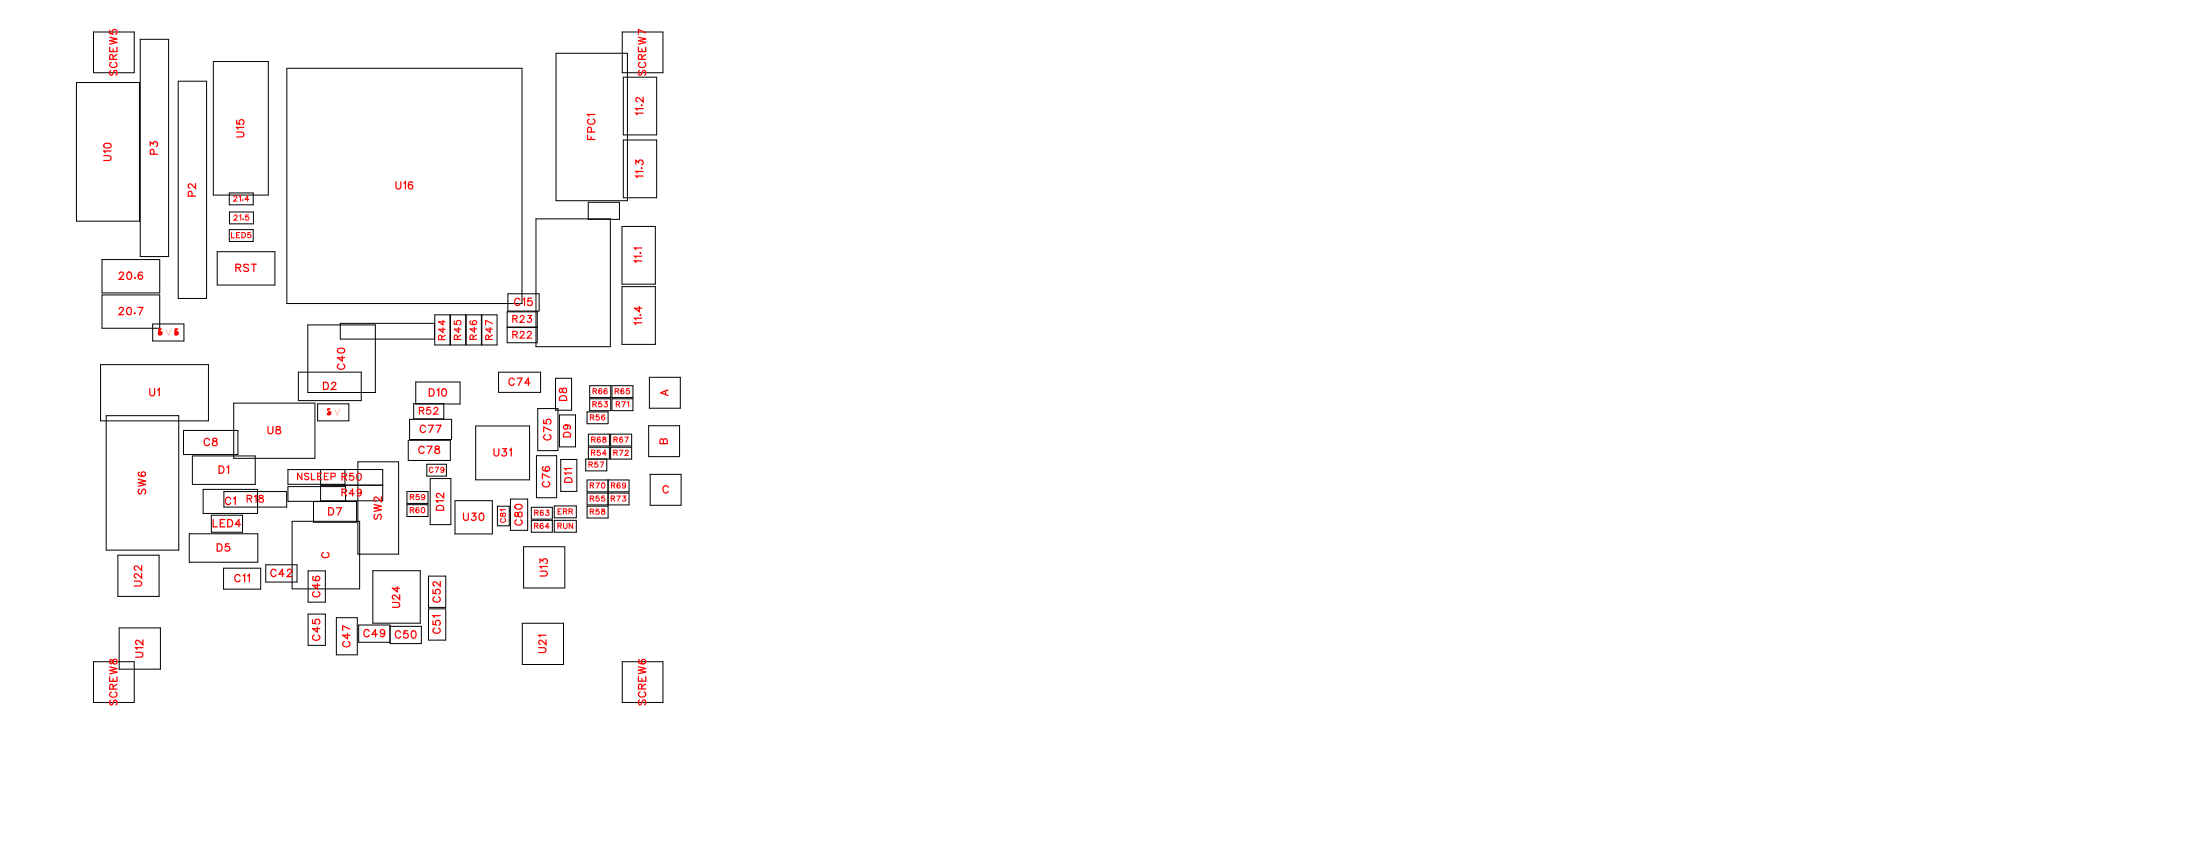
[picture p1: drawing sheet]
<svg xmlns="http://www.w3.org/2000/svg" width="213mm" height="84mm" viewBox="0 0 213 84" stroke-linecap="round" stroke-linejoin="round" font-family="sans-serif">
<g fill="none" stroke="#000" stroke-width=".1">
<path d="M7.4 8h6.1v13.5h-6.1zM9.1 3.1h3.9v4h-3.9zM13.6 3.8h2.8v21.1h-2.8zM17.3 7.9h2.7v21.1h-2.7zM20.7 6h5.3v12.9h-5.3zM22.2 18.7h2.4v1.2h-2.4zM27.8 6.6h22.9v22.8h-22.9zM54 5.2h6.9v14.3h-6.9zM57.1 19.6h3v1.7h-3zM60.4 3.1h3.9v4h-3.9zM60.5 7.5h3.2v5.6h-3.2zM60.5 13.6h3.2v5.6h-3.2z"/>
<path d="M9.8 35.4h10.4v5.4h-10.4zM9.9 25.2h5.6v3.2h-5.6zM9.9 28.6h5.6v3.2h-5.6zM14.8 31.4h3v1.7h-3zM21.1 24.4h5.6v3.3h-5.6zM22.2 22.3h2.4v1.1h-2.4zM22.3 20.6h2.3v1.1h-2.3zM22.7 39.1h7.9v5.4h-7.9zM29 36.1h6.1v2.8h-6.1zM29.9 31.5h6.5v6.6h-6.5zM30.8 39.2h3.1v1.6h-3.1zM33 31.4h9.2v1.5h-9.2z"/>
<path d="M40.1 39.2h3v1.4h-3zM40.3 37.1h4.3v2.1h-4.3zM42.2 30.5h1.5v3h-1.5zM43.7 30.5h1.5v3h-1.5zM45.2 30.5h1.5v3h-1.5zM46.8 30.5h1.4v3h-1.4zM48.4 36.1h4.1v2h-4.1zM49.2 30.3h2.9v1.4h-2.9zM49.2 31.8h2.9v1.4h-2.9zM49.3 28.5h3v1.7h-3zM52 21.2h7.2v12.4h-7.2zM52.2 39.6h1.9v4.1h-1.9z"/>
<path d="M53.9 36.7h1.6v3.1h-1.6zM57 40h2v1.1h-2zM57.2 37.4h2.1v1.2h-2.1zM57.2 38.7h2.1v1.1h-2.1zM59.4 38.7h2v1.1h-2zM59.4 37.4h2v1.2h-2zM60.4 22h3.2v5.6h-3.2zM60.4 27.8h3.2v5.6h-3.2zM63 36.6h3v3h-3zM10.3 40.3h7v13.1h-7zM11.4 53.9h4v4h-4zM17.8 41.8h5.3v2.3h-5.3z"/>
<path d="M18.4 51.8h6.6v2.7h-6.6zM18.7 44.2h6.1v2.8h-6.1zM19.7 47.5h5.3v2.3h-5.3zM20.5 50h3v1.6h-3zM21.7 55.1h3.6v2h-3.6zM21.7 47.7h6.1v1.5h-6.1zM25.8 54.8h3v1.7h-3zM27.9 47.2h5.6v1.4h-5.6zM28.3 50.6h6.6v6.5h-6.6zM29.9 59.6h1.7v3h-1.7zM29.9 55.4h1.7v3h-1.7zM30.4 48.7h4.2v2h-4.2z"/>
<path d="M31.1 45.5v3.1h6v-3.1l-9.2 .1v1.4h5.6v-1.4M31.1 47.1h6M32.6 59.9h2.1v3.6h-2.1zM34.7 44.8h4v9h-4zM36.2 55.4h4.6v5.1h-4.6zM39.5 47.7h2v1.1h-2zM39.5 49h2v1.1h-2zM39.6 42.7h4.1v2h-4.1zM39.7 40.7h4.1v1.9h-4.1zM41.4 45h1.9v1.2h-1.9zM41.6 59.1h1.7v3h-1.7zM41.6 55.9h1.7v3h-1.7z"/>
<path d="M41.7 46.4h2.1v4.5h-2.1zM44.2 48.6h3.6v3.2h-3.6zM46.2 41.3h5.2v5.2h-5.2zM48.3 49.1h1.1v1.9h-1.1zM49.5 48.4h1.7v3h-1.7zM50.8 53h4v4h-4zM51.6 50.5h2v1.1h-2zM51.6 49.2h2v1.2h-2zM52.1 44.2h1.9v4.1h-1.9zM53.8 50.5h2.1v1.1h-2.1zM53.8 49.1h2.1v1.1h-2.1zM54.3 40.3h1.5v3.1h-1.5z"/>
<path d="M54.4 44.6h1.6v3.1h-1.6zM57 49.1h2v1.1h-2zM57 46.6h4v1.1h-4zM57 47.8h4v1.2h-4zM57.1 42.1h2v1.2h-2zM58.9 44.5v1.2h-2.1v-1.2h2.3v-1.1h-2v1.1M59 46.6v1.1M59 47.8v1.2M59.3 42.1h2v1.2h-2zM59.3 43.4h2v1.1h-2zM62.9 41.3h3v3h-3zM63.1 46h3v3h-3z"/>
<path d="M9.1 64.2h3.9v3.9h-3.9zM11.6 60.9h4v4h-4zM34.8 60.6h3v1.7h-3zM37.9 60.8h3v1.6h-3zM50.7 60.5h4v4h-4zM60.4 64.2h3.9v3.9h-3.9z"/>
</g>
<g fill="none" stroke="#f00" stroke-width=".12">
<path d="M57 13.1v.4h.7M57.2 11.6a.26 .26 0 0 0-.2 .3 .26 .26 0 0 0 .3 .2h.2a.26 .26 0 0 0 .2-.2 .26 .26 0 0 0-.1-.3M57.4 13.3v.2M57.4 12.8v-.4h-.3l-.1 .4h.7M57.7 11.1h-.7l.1 .2M61.7 15.9v-.3l.3 .2a.24 .24 0 0 1 .4-.2 .24 .24 0 0 1-.1 .4M62.2 10.2h.1M62.2 16.3h.1M62.4 11h-.7l.1 .1M62.4 10.5h-.7l.1 .2M62.4 9.4v.5l-.3-.3-.3-.1-.1 .1v.1l.2 .2M62.4 17.1h-.7l.1 .1"/>
<path d="M62.4 16.6h-.7l.1 .2M11.6 30l.1-.2h.1l.2 .2-.1 .2-.4 .3h.5M11.6 26.6l.1-.2h.2l.1 .1-.1 .3-.3 .3h.4M12.4 29.9l.1-.1a.37 .37 0 0 1 .3 .4 .37 .37 0 0 1-.3 .3 .45 .45 0 0 1-.1-.6zM12.4 26.4h.1a.37 .37 0 0 1 .3 .3 .37 .37 0 0 1-.3 .4 .45 .45 0 0 1-.1-.7zM13.1 30.4h.1M13.1 26.9v.1zM13.4 29.8h.5l-.4 .7M13.8 26.5v-.1a.35 .35 0 0 0-.4 .3 .35 .35 0 0 0 .2 .4 .22 .22 0 0 0 .2-.2 .22 .22 0 0 0-.2-.2 .22 .22 0 0 0-.2 .2M31.4 37.1h.2a.38 .38 0 0 1 .3 .3 .38 .38 0 0 1-.3 .4h-.2zM32.2 37.2l.1-.1h.2l.1 .1-.1 .2-.4 .4h.5M41.7 37.7h.2a.38 .38 0 0 1 .2 .4 .38 .38 0 0 1-.2 .3h-.2z"/>
<path d="M42.4 37.9l.2-.2v.7M43 37.8l.1-.1a.37 .37 0 0 1 .2 .4 .37 .37 0 0 1-.2 .3 .45 .45 0 0 1-.1-.6zM49.9 36.8a.26 .26 0 0 0-.3-.1 .26 .26 0 0 0-.2 .2v.2a.26 .26 0 0 0 .2 .3 .26 .26 0 0 0 .3-.2M50.2 36.7h.5l-.4 .7M50.5 29.1a.26 .26 0 0 0-.3-.2 .26 .26 0 0 0-.3 .3v.2a.26 .26 0 0 0 .3 .2 .26 .26 0 0 0 .3-.1M50.7 29.1l.2-.2v.7M51.4 37.2h-.5l.4-.5v.7M51.6 28.9h-.3l-.1 .3a.25 .25 0 0 1 .4 0 .25 .25 0 0 1-.1 .4 .25 .25 0 0 1-.3-.1M54.3 38.5a.39 .39 0 0 1 .7 .1v.2h-.7zM54.3 37.7v.3l.2 .1 .3-.5a.23 .23 0 0 1 .2 .3 .23 .23 0 0 1-.2 .2l-.2-.1-.1-.3zM64.6 37.9v.4M64.8 37.8l-.7 .3 .7 .3"/>
<path d="M21.1 52.8h.2a.38 .38 0 0 1 .3 .3 .38 .38 0 0 1-.3 .4h-.2zM21.3 45.2h.2a.38 .38 0 0 1 .2 .4 .38 .38 0 0 1-.2 .3h-.2zM22 45.3l.2-.1v.7M22.2 52.8h-.3v.3a.25 .25 0 0 1 .3 0 .25 .25 0 0 1 0 .3 .25 .25 0 0 1-.4-.1M23.3 55.9a.26 .26 0 0 0-.3-.2 .26 .26 0 0 0-.2 .3v.2a.26 .26 0 0 0 .2 .2 .26 .26 0 0 0 .3-.1M23.6 55.9l.1-.2v.7M24 55.9l.2-.2v.7M31.9 49.3h.2a.38 .38 0 0 1 .3 .3 .38 .38 0 0 1-.3 .4h-.2zM32.7 49.3h.4l-.3 .7M41.2 43.5a.26 .26 0 0 0-.3-.2 .26 .26 0 0 0-.3 .3v.1a.26 .26 0 0 0 .3 .3 .26 .26 0 0 0 .3-.2M41.3 41.4a.26 .26 0 0 0-.3-.2 .26 .26 0 0 0-.2 .3v.2a.26 .26 0 0 0 .2 .3 .26 .26 0 0 0 .3-.2M41.4 43.3h.5l-.3 .7"/>
<path d="M41.6 41.3h.4l-.3 .7M42.3 43.3v.2l.3 .1 .1 .2a.24 .24 0 0 1-.3 .2 .24 .24 0 0 1-.2-.2l.4-.3v-.2zM42.3 41.3h.5l-.3 .7M42.4 49.1l.2-.1 .4 .1 .1 .4h-.8zM43.1 48.6h-.8l.2 .1M43.1 47.8v.5l-.4-.3-.2-.1-.2 .1v.1l.2 .2M50 49.7v.4h.1l.3-.4a.24 .24 0 0 1 .3 .2 .24 .24 0 0 1-.3 .2l-.1-.1-.1-.3zM50 49l.3-.1a.3 .3 0 0 1 .4 .3 .38 .38 0 0 1-.4 .2 .38 .38 0 0 1-.3-.3zM50.1 50.4a.26 .26 0 0 0-.1 .3 .26 .26 0 0 0 .2 .2h.2a.26 .26 0 0 0 .3-.2 .26 .26 0 0 0-.2-.3M52.7 45.3a.35 .35 0 0 0 .2 .4 .35 .35 0 0 0 .4-.2 .22 .22 0 0 0-.2-.2 .22 .22 0 0 0-.2 .2 .22 .22 0 0 0 .2 .2M52.8 40.7v.4h.3a.25 .25 0 0 1 0-.4 .25 .25 0 0 1 .3 .1 .25 .25 0 0 1-.1 .3M52.8 46.7a.26 .26 0 0 0-.2 .3 .26 .26 0 0 0 .3 .2h.2a.26 .26 0 0 0 .2-.2 .26 .26 0 0 0-.1-.3"/>
<path d="M52.9 42.2a.26 .26 0 0 0-.1 .3 .26 .26 0 0 0 .2 .2h.2a.26 .26 0 0 0 .3-.2 .26 .26 0 0 0-.2-.3M53.3 46.3l-.7-.3v.4M53.5 41.8l-.7-.4v.5M54.7 42.1a.39 .39 0 0 1 .7 .1v.2h-.7zM54.8 46.5a.39 .39 0 0 1 .7 .1v.2h-.7zM54.9 41.2a.22 .22 0 0 1 .2 .3 .22 .22 0 0 1-.4 .1 .22 .22 0 0 1 .1-.3l.1-.1a.33 .33 0 0 1 .5 .3l-.1 .1M55.5 45.9h-.7l.1 .2M55.5 45.4h-.7l.1 .2M64.4 42.7l-.2-.1h-.1l-.1 .4h.7v-.3l-.1-.1h-.2v.4M64.8 47.3a.26 .26 0 0 0-.3-.2 .26 .26 0 0 0-.2 .3v.1a.26 .26 0 0 0 .2 .3 .26 .26 0 0 0 .3-.1M33.4 62.2a.26 .26 0 0 0-.2 .3 .26 .26 0 0 0 .3 .2h.2a.26 .26 0 0 0 .3-.2 .26 .26 0 0 0-.2-.3M33.7 61.5v.5l-.5-.4h.8"/>
<path d="M34 61l-.8-.3v.5"/>
</g>
<path d="M42 45.4a.19 .19 0 0 0-.2-.1 .19 .19 0 0 0-.1 .2v.1a.19 .19 0 0 0 .1 .2 .19 .19 0 0 0 .2-.1M42.2 45.3h.4l-.3 .5M43.1 45.5a.16 .16 0 0 1-.2 .1 .16 .16 0 0 1-.1-.2 .16 .16 0 0 1 .3 0l-.1 .4h-.2M48.6 49.8v.3h.1a.21 .21 0 0 1 .1-.3 .21 .21 0 0 1 .2 0l.1 .2-.1 .1-.2-.1-.1-.2zM48.7 50.3a.19 .19 0 0 0-.1 .2 .19 .19 0 0 0 .1 .2h.2a.19 .19 0 0 0 .2-.2 .19 .19 0 0 0-.2-.2M49.1 49.4h-.5v.2" fill="none" stroke="#f00" stroke-width=".1"/>
<g fill="#f00">
<path d="M17 31.8h.3l-.2 .3a.24 .24 0 0 1 .2 .4 .24 .24 0 0 1-.4-.1zM15.4 31.8h.3l-.2 .3a.24 .24 0 0 1 .2 .4 .24 .24 0 0 1-.4-.1zM16.6 31.8l-.3 .8zM16.1 31.8l.2 .8z"/>
<path d="M31.8 39.6l-.1 .3a.25 .25 0 0 1 .4 0 .25 .25 0 0 1 0 .4 .25 .25 0 0 1-.4-.1l.4-.6zM33 39.6l-.3 .7zM32.4 39.6l.3 .7z"/>
</g>
<g fill="none" stroke="#f00" stroke-width=".12">
<path d="M10.1 15.1h.5l.2 .2-.1 .2-.6 .1M10.1 14l.3-.1a.3 .3 0 0 1 .4 .3 .38 .38 0 0 1-.4 .2 .38 .38 0 0 1-.3-.3zM10.6 2.9v.4h.3a.25 .25 0 0 1 0-.4 .25 .25 0 0 1 .4 .1 .25 .25 0 0 1-.1 .3M10.6 4.6v.4h.8v-.4M10.6 3.6l.8 .2-.8 .1 .8 .2-.8 .2M10.7 6.8l-.1 .2 .1 .3 .2-.1 .3-.4h.1l.1 .2-.1 .3M10.8 14.6h-.7l.1 .2M10.8 6a.26 .26 0 0 0-.2 .3 .26 .26 0 0 0 .3 .2h.2a.26 .26 0 0 0 .3-.2 .26 .26 0 0 0-.2-.3M11 5.8l-.1-.4-.2-.1-.1 .5h.8M11 4.7v.3M11.4 5.3l-.4 .2M14.6 14.1v-.3l.3 .2a.24 .24 0 0 1 .3-.2 .24 .24 0 0 1 0 .4"/>
<path d="M15 15l-.1-.4-.3-.1v.5h.7M18.6 19v-.4h-.3v.4h.7M19 17.8v.5l-.4-.4-.2-.1-.1 .2v.1l.1 .1M23 12.8h.5l.2 .2-.1 .3h-.6M23 11.7v.3h.3a.25 .25 0 0 1 0-.3 .25 .25 0 0 1 .3 0 .25 .25 0 0 1-.1 .4M23.7 12.4h-.7l.1 .1M38.4 17.6v.5l.2 .2 .3-.1v-.6M39.2 17.8l.1-.2v.7M40 17.7a.35 .35 0 0 0-.4 .2 .35 .35 0 0 0 .2 .4 .22 .22 0 0 0 .3-.2 .22 .22 0 0 0-.2-.2 .22 .22 0 0 0-.3 .2M62 4.6v.4h.7v-.4M62 3.6l.7 .2-.7 .1 .7 .2-.7 .2M62.1 6.8l-.1 .2 .1 .3 .1-.1 .3-.4h.1l.1 .2-.1 .3"/>
<path d="M62.1 6a.26 .26 0 0 0-.1 .3 .26 .26 0 0 0 .2 .2h.2a.26 .26 0 0 0 .3-.2 .26 .26 0 0 0-.2-.3M62.3 5.8v-.4l-.3-.1v.5h.7M62.3 4.7v.3M62.7 3.2l-.7-.3v.4M62.7 5.3l-.4 .2M14.5 37.7v.5l.2 .2 .3-.1v-.6M15.3 37.8l.2-.1v.7M22.9 26l.4-.1 .1-.1-.2-.2h-.3v.7M23.1 26l.3 .3M24.1 25.7l-.2-.1-.3 .1 .1 .2 .4 .2v.1l-.2 .1-.3-.1M24.4 25.6h.5M24.6 25.6v.7"/>
<path d="M32.8 33.9l.2-.1a.3 .3 0 0 1 .4 .2 .38 .38 0 0 1-.3 .2 .38 .38 0 0 1-.4-.2zM32.9 35.3a.26 .26 0 0 0-.2 .3 .26 .26 0 0 0 .3 .2h.2a.26 .26 0 0 0 .3-.2 .26 .26 0 0 0-.2-.3M33.2 34.5v.5l-.5-.3h.7M62 29.7v.5l-.4-.3h.7M62.1 24.5v.1zM62.1 30.5v.1zM62.3 25.3h-.7l.1 .2M62.3 24.9h-.7l.1 .1M62.3 24.1h-.7l.1 .1M62.3 31.3h-.7l.1 .2M62.3 30.9h-.7l.1 .1M13 56.4h.5l.2 .2-.1 .2h-.6"/>
<path d="M13.4 46.5l.7 .2-.7 .1 .7 .2-.7 .2M13.5 47.4l-.1 .2 .1 .3h.2l.2-.5h.1l.1 .2-.1 .3M13.5 45.8a.35 .35 0 0 0 .2 .5 .35 .35 0 0 0 .4-.3 .22 .22 0 0 0-.2-.2 .22 .22 0 0 0-.2 .2 .22 .22 0 0 0 .2 .2M13.7 55.6v.5l-.3-.3-.2-.1-.2 .1v.1l.2 .2M13.7 54.9v.4l-.3-.3-.2-.1-.2 .1v.2l.2 .1M20.3 42.7a.26 .26 0 0 0-.3-.2 .26 .26 0 0 0-.2 .3v.2a.26 .26 0 0 0 .2 .2 .26 .26 0 0 0 .3-.1M20.7 42.6v.2l.3 .1 .1 .1a.24 .24 0 0 1-.3 .2 .24 .24 0 0 1-.2-.2l.4-.3v-.1zM20.7 50.4v.7h.4M21.4 50.7h.2M21.8 50.4h-.4v.7h.4M22.1 50.4h.2a.38 .38 0 0 1 .3 .4 .38 .38 0 0 1-.3 .3h-.2zM22.4 48.4a.26 .26 0 0 0-.3-.2 .26 .26 0 0 0-.2 .3v.2a.26 .26 0 0 0 .2 .2 .26 .26 0 0 0 .3-.1"/>
<path d="M22.7 48.4l.1-.2v.7M23.4 50.9h-.6l.4-.5v.7M26 41.4v.5l.2 .2 .2-.1 .1-.6M26.8 55.4a.26 .26 0 0 0-.3-.2 .26 .26 0 0 0-.2 .3v.2a.26 .26 0 0 0 .2 .2 .26 .26 0 0 0 .3-.1M26.8 41.4v.2l.3 .1 .1 .1a.24 .24 0 0 1-.2 .3 .24 .24 0 0 1-.2-.3l.4-.3v-.1zM27.6 55.7h-.5l.3-.5v.7M27.9 55.4l.1-.2h.2l.1 .2-.1 .2-.3 .3h.4M30.4 55.9v.1a.35 .35 0 0 0 .2 .4 .35 .35 0 0 0 .4-.3 .22 .22 0 0 0-.2-.2 .22 .22 0 0 0-.2 .2 .22 .22 0 0 0 .2 .2M30.5 57.4a.26 .26 0 0 0-.2 .3 .26 .26 0 0 0 .3 .2h.2a.26 .26 0 0 0 .2-.2 .26 .26 0 0 0-.1-.3M30.8 56.6v.5l-.5-.3h.7M31.4 53.6a.26 .26 0 0 0-.2 .3 .26 .26 0 0 0 .3 .2h.2a.26 .26 0 0 0 .2-.2 .26 .26 0 0 0-.1-.3M36.3 48.9l.7 .2-.7 .2 .7 .1-.7 .2"/>
<path d="M36.4 49.9l-.1 .2 .1 .3 .2-.1 .2-.4h.1l.1 .2-.1 .3M37 48.2v.5l-.3-.4-.3-.1-.1 .2v.1l.2 .1M38.1 58.4h.5l.2 .2-.1 .3h-.6M38.5 56.9v.5l-.4-.3h.7M38.8 57.7v.5l-.4-.4-.2-.1-.1 .2v.1l.1 .1M42 57.2v.4h.3a.25 .25 0 0 1 0-.4 .25 .25 0 0 1 .4 .1 .25 .25 0 0 1-.1 .3M42.2 57.9a.26 .26 0 0 0-.2 .3 .26 .26 0 0 0 .3 .2h.2a.26 .26 0 0 0 .2-.2 .26 .26 0 0 0-.1-.3M42.7 59.7h-.7l.1 .2M42.7 56.4v.5l-.3-.4-.3-.1-.1 .2v.1l.2 .1M45 49.8v.5l.2 .2 .2-.1v-.6M45.8 49.8h.4l-.2 .2a.24 .24 0 0 1 .1 .4 .24 .24 0 0 1-.4 0M46.6 49.8h.1a.37 .37 0 0 1 .3 .3 .37 .37 0 0 1-.3 .4 .45 .45 0 0 1-.1-.7z"/>
<path d="M47.9 43.5v.5l.2 .2 .3-.1v-.6M48.8 43.5h.3l-.2 .3a.24 .24 0 0 1 .2 .4 .24 .24 0 0 1-.4-.1M49.4 43.7l.2-.2v.7M52.4 55.4h.5l.2 .2-.1 .2-.6 .1M52.4 54.6v-.4l.3 .2a.24 .24 0 0 1 .4-.1 .24 .24 0 0 1-.1 .4M53.1 55h-.7l.1 .1M10.6 65.7v.4h.8v-.4M10.6 64.7l.8 .2-.8 .1 .8 .2-.8 .2M10.7 64v.3l.1 .1 .3-.5a.24 .24 0 0 1 .3 .3 .24 .24 0 0 1-.3 .2l-.1-.1-.1-.3zM10.7 67.9l-.1 .2 .1 .3 .2-.1 .3-.4h.1l.1 .2-.1 .3M10.8 67.1a.26 .26 0 0 0-.2 .3 .26 .26 0 0 0 .3 .2h.2a.26 .26 0 0 0 .3-.2 .26 .26 0 0 0-.2-.3M11 66.8l-.1-.4h-.2l-.1 .4h.8"/>
<path d="M11 65.8v.3M11.4 66.4l-.4 .2M13.2 63.3h.5l.2 .2-.1 .2h-.6M13.9 62.8h-.7l.1 .2M13.9 62.1v.4l-.4-.3-.2-.1-.1 .1v.2l.1 .1M30.3 60.1v.4h.3a.25 .25 0 0 1 0-.4 .25 .25 0 0 1 .4 .1 .25 .25 0 0 1-.1 .3M30.5 61.6a.26 .26 0 0 0-.2 .3 .26 .26 0 0 0 .3 .2h.2a.26 .26 0 0 0 .2-.2 .26 .26 0 0 0-.1-.3M30.8 60.8v.5l-.5-.3h.7M35.8 61.2a.26 .26 0 0 0-.3-.1 .26 .26 0 0 0-.2 .2v.2a.26 .26 0 0 0 .2 .3 .26 .26 0 0 0 .3-.2M36.6 61.5h-.5l.3-.4v.7M37.3 61.3a.22 .22 0 0 1-.3 .2 .22 .22 0 0 1-.1-.4 .22 .22 0 0 1 .4 .1v.1a.34 .34 0 0 1-.2 .5l-.2-.1M38.9 61.4a.26 .26 0 0 0-.3-.2 .26 .26 0 0 0-.2 .3v.1a.26 .26 0 0 0 .2 .3 .26 .26 0 0 0 .3-.2"/>
<path d="M39.6 61.2h-.4v.3a.25 .25 0 0 1 .4 0 .25 .25 0 0 1-.1 .4 .25 .25 0 0 1-.3-.1M40 61.2h.1a.37 .37 0 0 1 .3 .3 .37 .37 0 0 1-.3 .4 .45 .45 0 0 1-.1-.7zM42 60.2v.4h.3a.25 .25 0 0 1 0-.4 .25 .25 0 0 1 .4 .1 .25 .25 0 0 1-.1 .3M42.2 60.9a.26 .26 0 0 0-.2 .3 .26 .26 0 0 0 .3 .2h.2a.26 .26 0 0 0 .2-.2 .26 .26 0 0 0-.1-.3M52.3 62.8h.5l.2 .2-.1 .3h-.6M53 62.1v.4l-.4-.3-.2-.1-.1 .1v.2l.1 .1M53 61.6h-.7l.1 .2M62 65.6v.5h.7v-.5M62 64.7l.7 .2-.7 .1 .7 .2-.7 .2M62.1 67.9l-.1 .2 .1 .3 .1-.1 .3-.4h.1l.1 .2-.1 .3M62.1 64h-.1a.35 .35 0 0 0 .2 .4 .35 .35 0 0 0 .5-.2 .22 .22 0 0 0-.2-.2 .22 .22 0 0 0-.3 .2 .22 .22 0 0 0 .2 .2M62.1 67.1a.26 .26 0 0 0-.1 .3 .26 .26 0 0 0 .2 .2h.2a.26 .26 0 0 0 .3-.2 .26 .26 0 0 0-.2-.3"/>
<path d="M62.3 66.8v-.4h-.3v.4h.7M62.3 65.8v.3M62.7 66.4l-.4 .2"/>
</g>
<g fill="none" stroke="#f00" stroke-width=".11">
<path d="M40.7 39.8h.4v-.2l-.4-.1v.7M40.9 39.8l.2 .4M41.8 39.5h-.4v.3a.23 .23 0 0 1 .4 0 .23 .23 0 0 1-.1 .3 .23 .23 0 0 1-.3 0M42.1 39.7l.1-.2 .3 .1-.4 .6h.4M42.9 32.9l-.1-.3-.2-.1v.4h.6M43 31.8v.5l-.4-.4h.6M43 31.1v.4l-.4-.3h.6M43.2 32.5l-.3 .2M44.1 31.1v.3l.3 .1a.23 .23 0 0 1 0-.4 .23 .23 0 0 1 .3 .1 .23 .23 0 0 1-.1 .3M44.4 32.9v-.3l-.3-.1v.4h.6M44.5 31.8v.4l-.4-.3h.6M44.7 32.5l-.3 .2"/>
<path d="M45.7 31.1l-.1 .1a.32 .32 0 0 0 .3 .3 .32 .32 0 0 0 .4-.2 .2 .2 0 0 0-.2-.2 .2 .2 0 0 0-.3 .2 .2 .2 0 0 0 .2 .2M45.9 32.9v-.4h-.2l-.1 .4h.7M46 31.8v.4l-.4-.3h.7M46.3 32.5l-.4 .2M47.4 32.9v-.3l-.2-.1-.1 .4h.7M47.6 31.8v.4l-.5-.3h.7M47.8 32.5l-.4 .2M47.8 31.4l-.7-.3v.4M49.8 32.4h.3l.1-.2-.4-.1v.7M49.8 30.9h.3l.1-.2-.4-.1v.7M50 32.4l.2 .4M50 30.9l.2 .4"/>
<path d="M50.5 32.3l.1-.2 .3 .2-.4 .5h.4M50.5 30.8l.1-.2 .3 .1-.4 .6h.4M51.2 32.3l.1-.2 .3 .2-.5 .5h.5M51.2 30.6h.4l-.2 .3a.22 .22 0 0 1 .1 .3 .22 .22 0 0 1-.4-.1M24 48.4l.4-.1v-.2h-.4v.6M24.2 48.4l.2 .3M24.7 48.2l.2-.1v.6M25.2 48.1v.2l.3 .1 .1 .1a.22 .22 0 0 1-.3 .2 .22 .22 0 0 1-.2-.2l.4-.3v-.1zM29.3 45.9v.6l-.4-.6v.6M30 46l-.2-.1-.3 .1 .1 .1 .4 .3-.2 .1-.3-.1M30.2 45.9v.6h.4M30.8 46.2h.3"/>
<path d="M31.2 45.9h-.4v.6h.4M31.5 46.2h.2M31.9 45.9h-.4v.6h.4M32.1 46.2h.4v-.2l-.4-.1v.6M33.2 47.8l.4-.1v-.1l-.1-.2h-.3v.7M33.2 46.2h.4v-.2l-.1-.1h-.3v.7M33.4 47.8l.2 .3M33.4 46.2l.2 .4M34.3 45.9h-.3l-.1 .3a.24 .24 0 0 1 .4 0 .24 .24 0 0 1-.1 .4 .24 .24 0 0 1-.3-.1M34.4 47.9h-.5l.3-.5v.7M34.7 46a.33 .33 0 0 1 .4 .2 .33 .33 0 0 1-.2 .4l-.3-.1v-.3zM35.1 47.7a.21 .21 0 0 1-.3 .1 .21 .21 0 0 1-.1-.3 .21 .21 0 0 1 .3 0l.1 .2a.32 .32 0 0 1-.3 .4l-.1-.1"/>
</g>
<g fill="none" stroke="#f00" stroke-width=".1">
<path d="M22.7 19.1l.2-.1 .1 .1-.3 .4h.3M23.2 19.1l.1-.1v.5M23.6 19.4h.1M24.2 19.3h-.4l.2-.3v.5M22.5 22.6v.5h.3M22.7 21l.2-.2 .1 .2-.3 .4h.3M23 22.8h.1M23.2 20.9l.2-.1v.6M23.3 22.6h-.3v.5h.3M23.5 22.6h.1a.27 .27 0 0 1 .2 .2 .27 .27 0 0 1-.2 .3h-.1zM23.6 21.2h.1M24.1 20.8h-.2l-.1 .3a.18 .18 0 0 1 .3 0 .18 .18 0 0 1 0 .2 .18 .18 0 0 1-.3 0"/>
<path d="M24.3 22.6h-.2l-.1 .2a.18 .18 0 0 1 .3 0 .18 .18 0 0 1 0 .2 .18 .18 0 0 1-.3 0M57.5 39.2h.3l.1-.1-.4-.1v.5M57.6 37.9h.2l.1-.1-.3-.1v.5M57.7 39.2l.2 .3M57.7 37.9l.2 .3M58.4 39h-.3v.2a.18 .18 0 0 1 .3 0 .18 .18 0 0 1-.1 .3 .18 .18 0 0 1-.2-.1M58.4 37.8v-.1a.22 .22 0 0 0-.3 .2 .22 .22 0 0 0 .3 .2 .16 .16 0 0 0-.1-.2 .16 .16 0 0 0-.2 .1M58.7 39h.2l-.1 .2a.17 .17 0 0 1 .1 .2 .17 .17 0 0 1-.3 0M58.9 37.8v-.1a.22 .22 0 0 0-.3 .2 .22 .22 0 0 0 .3 .2 .16 .16 0 0 0-.1-.2 .16 .16 0 0 0-.2 .1M59.7 37.9h.3v-.1l-.3-.1v.5M59.8 39.2h.3v-.1l-.3-.1v.5M59.9 37.9l.1 .3"/>
<path d="M60 39.2l.1 .3M60.3 39h.4l-.3 .5M60.5 37.8v-.1a.22 .22 0 0 0-.3 .2 .22 .22 0 0 0 .3 .2 .16 .16 0 0 0 0-.2 .16 .16 0 0 0-.3 .1M60.9 39.1l.1-.1v.5M61.1 37.7h-.3v.2a.18 .18 0 0 1 .3 0 .18 .18 0 0 1-.1 .3 .18 .18 0 0 1-.2-.1M39.8 48.2h.3l.1-.1-.4-.1v.5M39.8 49.5h.3l.1-.2-.4-.1v.5M40 48.2l.2 .3M40 49.5l.2 .2M40.6 48h-.2v.2a.18 .18 0 0 1 .3 0 .18 .18 0 0 1-.1 .3 .18 .18 0 0 1-.2-.1M40.6 49.3a.22 .22 0 0 0-.3 .2 .22 .22 0 0 0 .3 .2 .16 .16 0 0 0 0-.3 .16 .16 0 0 0-.2 .2M40.9 49.3a.23 .23 0 0 1 .3 .2 .23 .23 0 0 1-.3 .2v-.2z"/>
<path d="M41.2 48.1a.16 .16 0 0 1-.2 .2 .16 .16 0 0 1-.1-.3 .16 .16 0 0 1 .3 0l-.1 .5-.2-.1M51.9 51h.3v-.1l-.3-.1v.5M51.9 49.7h.3v-.1l-.3-.1v.5M52 51l.2 .3M52 49.7l.2 .3M52.7 50.8a.22 .22 0 0 0-.3 .2 .22 .22 0 0 0 .3 .2 .16 .16 0 0 0-.1-.2 .16 .16 0 0 0-.2 .1M52.7 49.6v-.1a.22 .22 0 0 0-.3 .2 .22 .22 0 0 0 .3 .2 .16 .16 0 0 0-.1-.2 .16 .16 0 0 0-.2 .1M53 49.5h.3l-.2 .2a.17 .17 0 0 1 .1 .3 .17 .17 0 0 1-.3-.1M53.3 51.1h-.4l.3-.3v.5M54.1 51h.3l.1-.1-.4-.1v.5M54.2 49.6h.1M54.3 51l.2 .3"/>
<path d="M54.5 49.4h-.3v.5h.3M54.7 49.6h.3v-.1l-.3-.1v.5M54.7 50.8v.3l.1 .2 .2-.1v-.4M54.8 49.6l.2 .3M55.2 49.6h.3l.1-.1-.4-.1v.5M55.4 49.6l.2 .3M55.6 50.8v.5l-.4-.5v.5M57.1 45.1l.3-.1 .1-.1-.4-.1v.5M57.3 48.4l.3-.1v-.1l-.3-.1v.5M57.3 49.6h.3v-.1l-.3-.1v.5M57.3 47.1h.3v-.2l-.3-.1v.6M57.3 40.5h.3v-.2l-.3-.1v.5"/>
<path d="M57.3 45.1l.2 .2M57.4 43.9h.3v-.1l-.3-.1v.5M57.4 42.6h.3l.1-.1-.4-.1v.5M57.4 48.4l.2 .2M57.4 49.6l.2 .3M57.4 47.1l.2 .3M57.5 40.5l.1 .2M57.6 43.9l.1 .3M57.6 42.6l.2 .3M57.8 46.8h.4l-.3 .6M58 44.8h-.3v.2a.18 .18 0 0 1 .3 0 .18 .18 0 0 1 0 .3 .18 .18 0 0 1-.3-.1M58.1 48.1h-.2l-.1 .2a.18 .18 0 0 1 .3 0 .18 .18 0 0 1 0 .3 .18 .18 0 0 1-.3-.1"/>
<path d="M58.1 49.4h-.2l-.1 .2a.18 .18 0 0 1 .3 0 .18 .18 0 0 1 0 .3 .18 .18 0 0 1-.3-.1M58.1 40.2h-.2v.3a.18 .18 0 0 1 .2 0 .18 .18 0 0 1 0 .2 .18 .18 0 0 1-.3 0M58.2 43.7h-.2v.2a.18 .18 0 0 1 .2 0 .18 .18 0 0 1 0 .3 .18 .18 0 0 1-.3-.1M58.2 44.8h.4l-.3 .5M58.2 42.5v-.1a.22 .22 0 0 0-.3 .2 .22 .22 0 0 0 .3 .2 .16 .16 0 0 0 0-.2 .16 .16 0 0 0-.2 .1M58.4 49.4v.2l.3 .1a.17 .17 0 0 1-.2 .2 .17 .17 0 0 1-.1-.2l.3-.2v-.1zM58.4 46.9a.23 .23 0 0 1 .3 .2 .23 .23 0 0 1-.3 .2v-.2zM58.5 42.4v.2l.3 .1a.17 .17 0 0 1-.2 .2 .17 .17 0 0 1-.1-.2l.3-.2v-.1zM58.7 48.1h-.3v.2a.18 .18 0 0 1 .3 0 .18 .18 0 0 1-.1 .3 .18 .18 0 0 1-.2-.1M58.7 40.3h-.1a.22 .22 0 0 0-.3 .2 .22 .22 0 0 0 .4 .2 .16 .16 0 0 0-.1-.3 .16 .16 0 0 0-.2 .2M58.8 44h-.3l.2-.3v.5M59.3 48.4l.3-.1v-.1l-.3-.1v.5"/>
<path d="M59.3 47.1h.3l.1-.2-.4-.1v.6M59.5 48.4l.1 .2M59.5 47.1l.2 .3M59.6 43.9h.3v-.1l-.3-.1v.5M59.6 42.6h.3v-.1l-.3-.1v.5M59.7 43.9l.2 .3M59.7 42.6l.2 .3M59.9 48.1h.3l-.3 .5M60.1 43.7h.3l-.2 .5M60.2 46.9h-.1a.22 .22 0 0 0-.2 .2 .22 .22 0 0 0 .3 .2 .16 .16 0 0 0-.1-.3 .16 .16 0 0 0-.2 .2M60.4 42.5v-.1a.22 .22 0 0 0-.3 .2 .22 .22 0 0 0 .3 .2 .16 .16 0 0 0-.1-.2 .16 .16 0 0 0-.2 .1M60.4 48.1h.3l-.1 .2a.17 .17 0 0 1 .1 .3 .17 .17 0 0 1-.3-.1"/>
<path d="M60.6 42.4h.4l-.3 .5M60.7 43.8l.2-.1 .1 .1-.4 .4h.4M60.7 47a.16 .16 0 0 1-.2 .1 .16 .16 0 0 1-.1-.2 .16 .16 0 0 1 .3 0l-.1 .4h-.2"/>
</g>
<g font-size="1.2" fill="#fff">
<text x="11.6" y="7.4" transform="rotate(-90 11.6 7.4)">SCREW5</text>
<text x="62.7" y="11.2" transform="rotate(-90 62.7 11.2)">11.2</text>
<text x="63" y="7.4" transform="rotate(-90 63 7.4)">SCREW7</text>
<text x="11.1" y="15.6" transform="rotate(-90 11.1 15.6)">U10</text>
<text x="15.6" y="15" transform="rotate(-90 15.6 15)">P3</text>
<text x="24" y="13.3" transform="rotate(-90 24 13.3)">U15</text>
<text x="58" y="13.6" transform="rotate(-90 58 13.6)">FPC1</text>
<text x="62.7" y="17.3" transform="rotate(-90 62.7 17.3)">11.3</text>
<text x="19.3" y="19.1" transform="rotate(-90 19.3 19.1)">P2</text>
<text x="38.4" y="18.6">U16</text>
<text x="58.6" y="21.1">摄像头电源</text>
<text x="11.5" y="27.4">20.6</text>
<text x="22.8" y="26.6">RST</text>
<text x="49.9" y="29.9">C15</text>
<text x="62.6" y="25.5" transform="rotate(-90 62.6 25.5)">11.1</text>
<text x="11.5" y="30.8">20.7</text>
<text x="15.2" y="32.9">3V3电源</text>
<text x="33.7" y="35.9" transform="rotate(-90 33.7 35.9)">C40</text>
<text x="62.6" y="31.5" transform="rotate(-90 62.6 31.5)">11.4</text>
<text x="14.5" y="38.7">U1</text>
<text x="31.3" y="38.1">D2</text>
<text x="31.6" y="40.6">5V电源</text>
<text x="41.6" y="38.7">D10</text>
<text x="49.3" y="37.7">C74</text>
<text x="55.3" y="38.9" transform="rotate(-90 55.3 38.9)">D8</text>
<text x="65.1" y="38.4" transform="rotate(-90 65.1 38.4)">A</text>
<text x="14.4" y="48" transform="rotate(-90 14.4 48)">SW6</text>
<text x="19.8" y="43.5">C8</text>
<text x="21.2" y="46.2">D1</text>
<text x="25.9" y="42.4">U8</text>
<text x="40.6" y="44.3">C78</text>
<text x="40.7" y="42.3">C77</text>
<text x="47.9" y="44.5">U31</text>
<text x="53.6" y="47.3" transform="rotate(-90 53.6 47.3)">C76</text>
<text x="53.8" y="42.7" transform="rotate(-90 53.8 42.7)">C75</text>
<text x="55.7" y="42.4" transform="rotate(-90 55.7 42.4)">D9</text>
<text x="55.8" y="46.8" transform="rotate(-90 55.8 46.8)">D11</text>
<text x="65" y="43.1" transform="rotate(-90 65 43.1)">B</text>
<text x="20.6" y="51.4">LED4</text>
<text x="21" y="53.8">D5</text>
<text x="21.8" y="49.2">C1 R18</text>
<text x="31.8" y="50.3">D7</text>
<text x="37.3" y="50.4" transform="rotate(-90 37.3 50.4)">SW2</text>
<text x="43.3" y="49.6" transform="rotate(-90 43.3 49.6)">D12</text>
<text x="44.9" y="50.8">U30</text>
<text x="51" y="51" transform="rotate(-90 51 51)">C80</text>
<text x="64.3" y="48.1">C</text>
<text x="14" y="56.9" transform="rotate(-90 14 56.9)">U22</text>
<text x="22.7" y="56.7">C11</text>
<text x="26.2" y="56.2">C42</text>
<text x="31.3" y="58" transform="rotate(-90 31.3 58)">C46</text>
<text x="32.2" y="54.2" transform="rotate(-90 32.2 54.2)">C</text>
<text x="39.1" y="59" transform="rotate(-90 39.1 59)">U24</text>
<text x="53.4" y="55.9" transform="rotate(-90 53.4 55.9)">U13</text>
<text x="14.2" y="63.8" transform="rotate(-90 14.2 63.8)">U12</text>
<text x="31.3" y="62.2" transform="rotate(-90 31.3 62.2)">C45</text>
<text x="34.3" y="62.8" transform="rotate(-90 34.3 62.8)">C47</text>
<text x="35.3" y="62.1">C49</text>
<text x="38.3" y="62.2">C50</text>
<text x="43" y="61.5" transform="rotate(-90 43 61.5)">C51 C52</text>
<text x="53.3" y="63.4" transform="rotate(-90 53.3 63.4)">U21</text>
<text x="11.6" y="68.5" transform="rotate(-90 11.6 68.5)">SCREW8</text>
<text x="63" y="68.4" transform="rotate(-90 63 68.4)">SCREW6</text>
</g>
<g font-size="1.1" fill="#fff">
<text x="43.5" y="33" transform="rotate(-90 43.5 33)">R44</text>
<text x="45" y="33" transform="rotate(-90 45 33)">R45</text>
<text x="46.5" y="33" transform="rotate(-90 46.5 33)">R46</text>
<text x="48.1" y="33" transform="rotate(-90 48.1 33)">R47</text>
<text x="49.7" y="33.1">R22</text>
<text x="49.7" y="31.5">R23</text>
<text x="40.6" y="40.4">R52</text>
<text x="28.8" y="46.8">NSLEEPR50</text>
<text x="30.7" y="48.5">驱动电源</text>
<text x="33.1" y="48.4">R49</text>
</g>
<g font-size=".9" fill="#fff">
<text x="22.4" y="23.3">LED5</text>
<text x="22.6" y="19.7">21.4</text>
<text x="22.7" y="21.6">21.5</text>
<text x="57.2" y="41">R56</text>
<text x="57.5" y="39.7">R53</text>
<text x="57.5" y="38.4">R66 R65</text>
<text x="59.8" y="39.7">R71</text>
<text x="41.6" y="46">C79</text>
<text x="57.1" y="45.5">R57</text>
<text x="57.2" y="47.6">R70 R69</text>
<text x="57.3" y="44.4">R54 R72</text>
<text x="57.4" y="43.1">R68 R67</text>
<text x="39.8" y="48.7">R59</text>
<text x="39.8" y="50">R60</text>
<text x="49.3" y="50.7" transform="rotate(-90 49.3 50.7)">C81</text>
<text x="51.8" y="51.5">R64</text>
<text x="51.8" y="50.2">R63</text>
<text x="54.1" y="51.5">RUN</text>
<text x="54.1" y="50.1">ERR</text>
<text x="57.2" y="48.8">R55 R73</text>
<text x="57.2" y="50.1">R58</text>
</g>
</svg>
